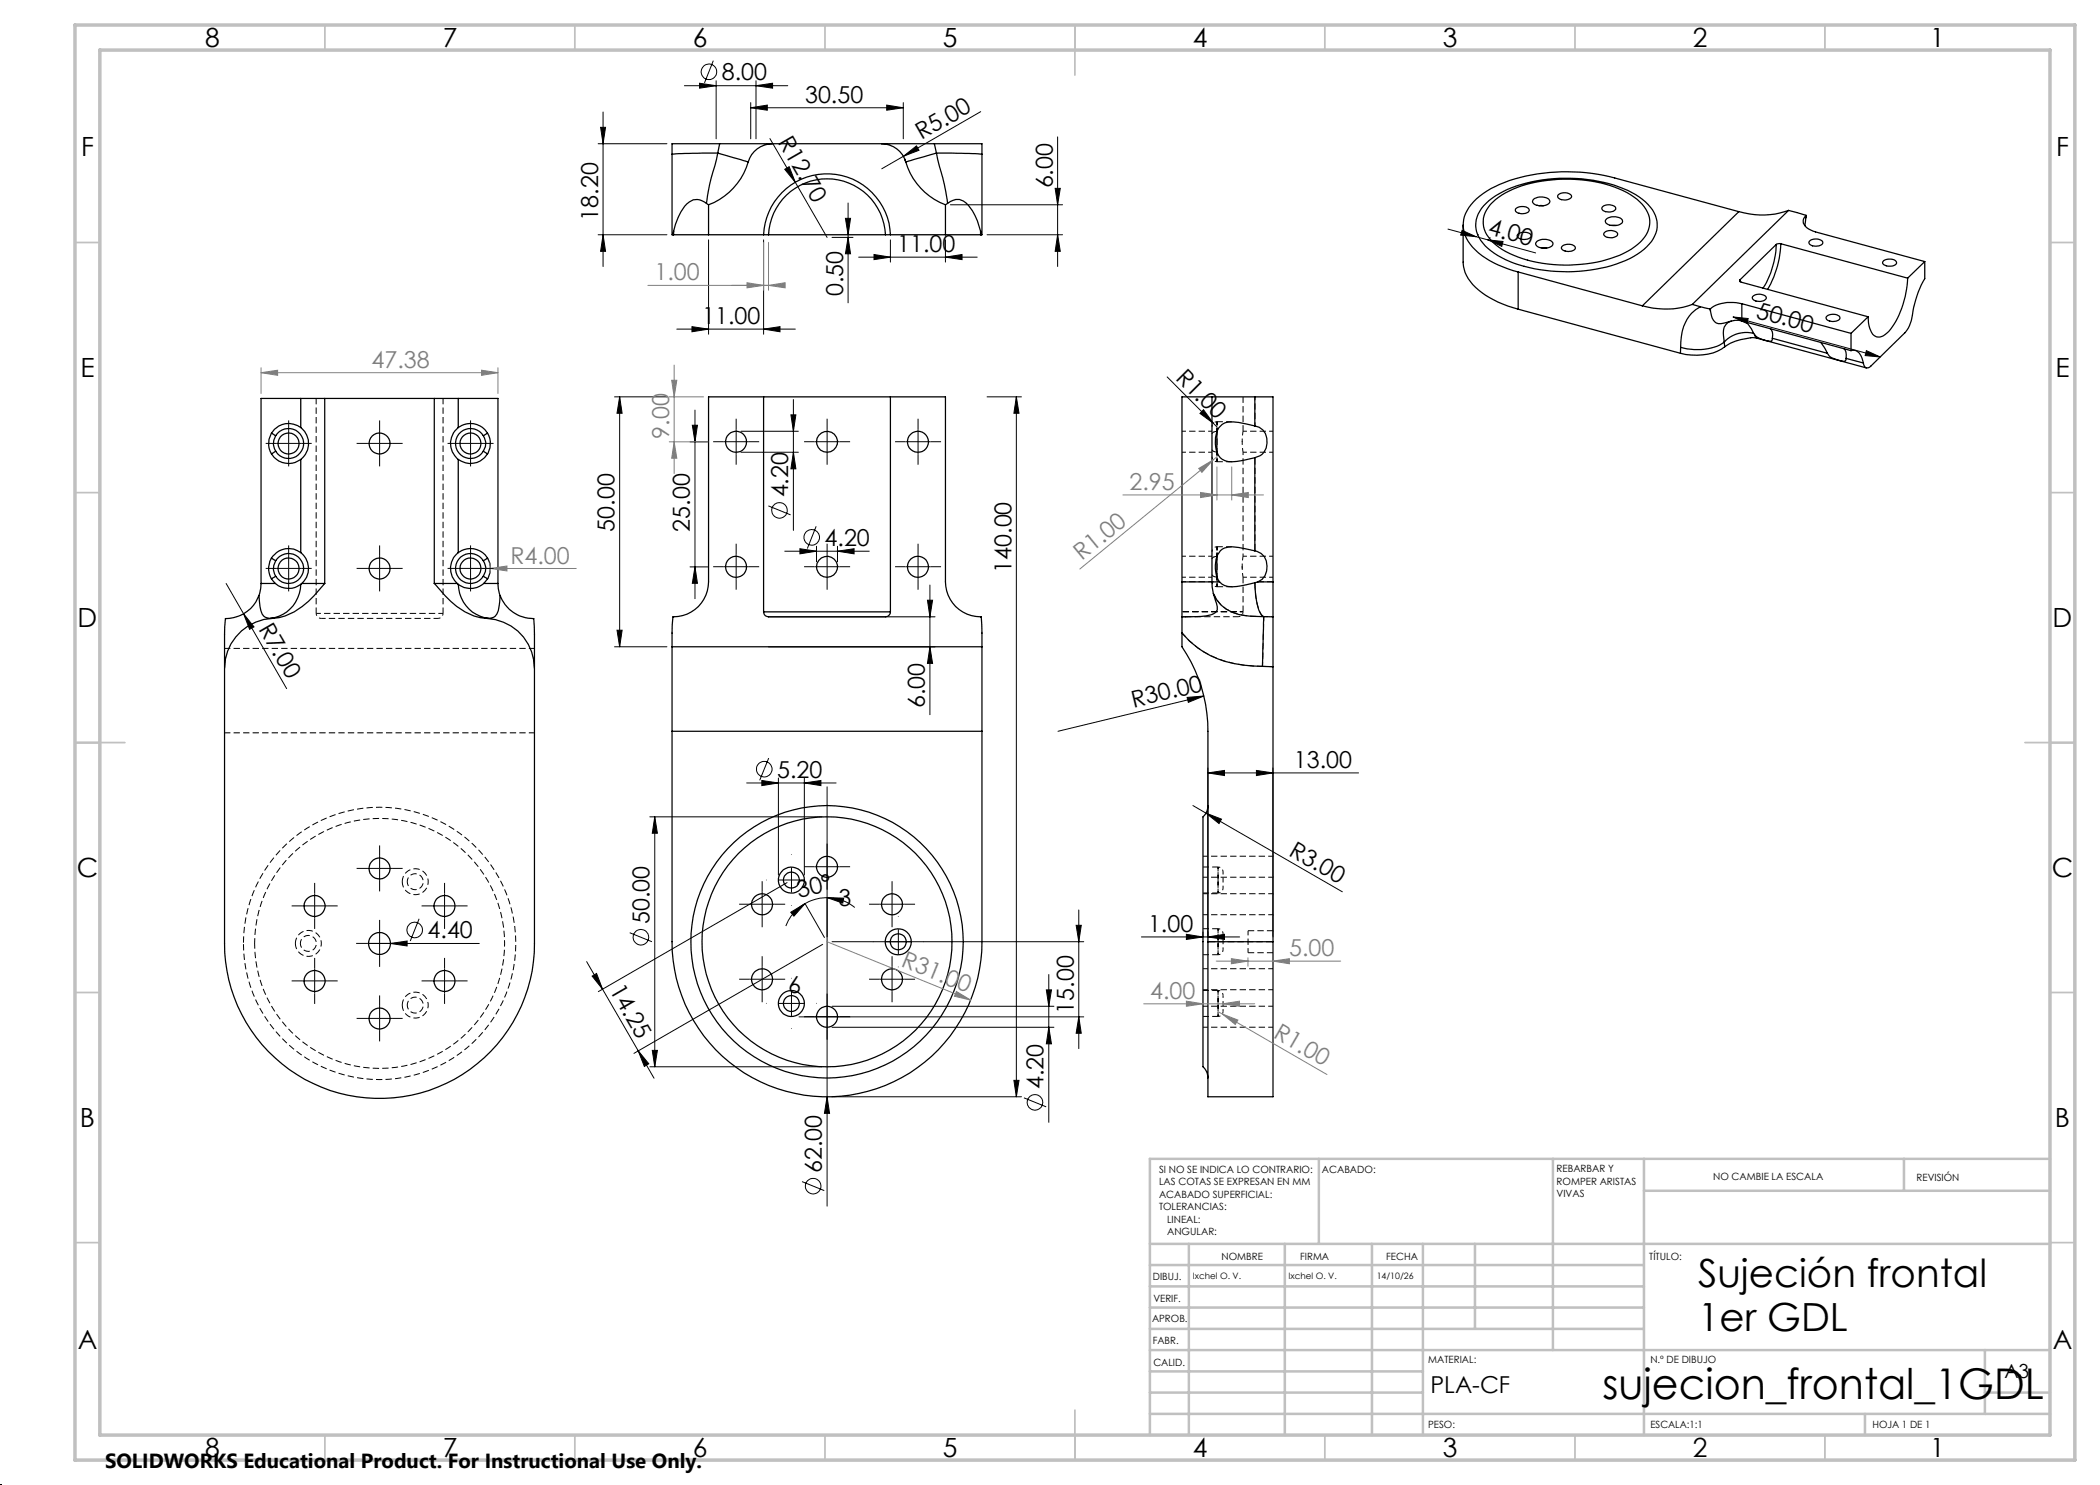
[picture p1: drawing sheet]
<svg xmlns="http://www.w3.org/2000/svg" width="420mm" height="297mm" viewBox="0 0 420 297" stroke-linecap="round" stroke-linejoin="round" font-family="sans-serif">
<g fill="none" stroke="#000" stroke-width=".25">
<path d="M134.4 30.9v16.1h.2M143.5 30.6l6.1 1.8M143.5 30.6l-.2 1.3a44.5 44.5 0 0 0-2 8.8M143.5 30.6l-6.5 .1-2.6 .2M143.9 28.7h10.5M143.9 28.7h-9.5v2.2M143.9 28.7l-.4 1.9M149.6 32.4a13.1 13.1 0 0 1-7.9 8.6M154.4 28.7a5 5 0 0 0-4.8 3.7M154.4 28.7h22M176.4 28.7a5 5 0 0 1 4.8 3.7M176.4 28.7h10.5"/>
<path d="M180.9 31.8l.3 .6M181.2 32.4a13.1 13.1 0 0 0 7.9 8.6M186.9 28.7h9.5v2.2M186.9 28.7l.4 1.9M187.3 30.6l-6.1 1.8M187.3 30.6l.2 1.3a49.3 49.3 0 0 1 2 8.8M187.3 30.6l6.5 .1 2.6 .2M196.4 30.9v16.1h-.1M306.7 39.8a2.46 2.46 0 0 1 3.3 .3 1.23 1.23 0 0 1-1.6 1.1 1.74 1.74 0 0 1-1.9-.8zM311.7 38.9a1.89 1.89 0 0 1 2.6 .4 1.74 1.74 0 0 1-2.8 .1zM134.6 47h.1M134.7 47h7"/>
<path d="M134.7 46.2v.8M134.7 46.2l-.1 .8M141.3 40.7l.4 .3M141.3 40.7a2.83 2.83 0 0 0-4.4 .6 13.3 13.3 0 0 0-2.2 4.9M141.7 41v6M141.7 47h11M152.7 47a12.7 12.7 0 0 1 12.7-12.2 12.7 12.7 0 0 1 12.7 12.2M152.7 47h1M153.7 47a11.7 11.7 0 0 1 11.7-11.2 11.7 11.7 0 0 1 11.7 11.2M153.7 47h23.4M177.1 47h1M178.1 47h11"/>
<path d="M189.1 47h7M189.1 41v6M189.5 40.7l-.4 .3M189.5 40.7a2.73 2.73 0 0 1 4.2 .4 12.5 12.5 0 0 1 2.4 5.1M196.1 47h.2M196.1 46.2v.8M196.1 46.2l.2 .8M292.6 45v7.4a7.7 7.7 0 0 0 3.8 6.1 20.8 20.8 0 0 0 7.2 3.3M297.3 40.6a19.3 19.3 0 0 1 10.1-4.4 31.4 31.4 0 0 1 18.9 2.3 8.9 8.9 0 0 1 5.1 5.7 6.5 6.5 0 0 1-3.2 6.2 26.2 26.2 0 0 1-15.7 3.9 26 26 0 0 1-13.7-3.7 6.9 6.9 0 0 1-3.6-6l.4-1.8 .7-1.1zM298.1 40.9a18.2 18.2 0 0 1 11.3-4.8 27.1 27.1 0 0 1 16.7 2.8 7.2 7.2 0 0 1 3.9 5.2 6.1 6.1 0 0 1-3.1 5.3 24.3 24.3 0 0 1-14.1 3.6 23 23 0 0 1-13.6-4 5.5 5.5 0 0 1-2.4-5.9l.5-1.1zM303.1 41.8a2 2 0 0 1 2.7 0l.1 .2a1.74 1.74 0 0 1-2.6 .4l-.2-.3zM303.5 47a1.9 1.9 0 0 1 2.7 .1 1.71 1.71 0 0 1-2.5 .5l-.2-.3z"/>
<path d="M303.6 54.4v7.4M303.6 54.4l24.9 6.8M307.4 48.3a2.46 2.46 0 0 1 3.2 .3 1.23 1.23 0 0 1-1.5 1 1.56 1.56 0 0 1-2-1zM307.8 41.1h.9M308.4 49.6h1M312.5 49.2a2.03 2.03 0 0 1 2.5 .2 .69 .69 0 0 1-.7 .8 1.64 1.64 0 0 1-2-.7zM320.4 41.4a2 2 0 0 1 2.7 .1 .69 .69 0 0 1-.7 .8 1.7 1.7 0 0 1-2-.5zM321 46.5a1.84 1.84 0 0 1 2.5 .3 1.58 1.58 0 0 1-2 .7l-.5-.3a.43 .43 0 0 1-.3-.3 .43 .43 0 0 1 .3-.4zM321.3 43.8a2.41 2.41 0 0 1 3.2 .3 1.22 1.22 0 0 1-1.5 1 1.56 1.56 0 0 1-1.9-1zM322.3 45.1h1M347.8 42.3l-24.9-6.7a37.3 37.3 0 0 0-22.9 1.3 11.9 11.9 0 0 0-7.1 6.4 6.5 6.5 0 0 0 2.2 6.7 19.2 19.2 0 0 0 8.5 4.4M347.8 42.3l-19.3 18.9"/>
<path d="M348 56l-.1 .2 .4 .2 25.3 7M348 56v.3M350.5 59.3a1.86 1.86 0 0 1 2.8 .2 1.74 1.74 0 0 1-2.8 .2zM355.2 48.9a18 18 0 0 1-2.6 8.7M355.2 48.9l-7.2 7.1M356.2 48.8l-1 .1M356.2 48.8a19.3 19.3 0 0 1-2.7 9.1M356.2 48.8l25.3 6.8M357.7 42.1l3.5 1M357.7 42.1a15.8 15.8 0 0 1-9.9 .2M357.7 42.1l-19.2 18.8M361.2 43.1a1.59 1.59 0 0 0 .5 2.7l1.4 .6 21.9 5.9"/>
<path d="M361.2 43.5l-.2 1.6M361.2 43.1v.4M361.2 43.1h.1M361.8 48.3a2 2 0 0 1 2.7 0 .69 .69 0 0 1-.7 .9 1.54 1.54 0 0 1-2-.7zM376.7 52.1a2.1 2.1 0 0 1 2.6 .2 .98 .98 0 0 1-1.4 .9l-1.1-.3a.46 .46 0 0 1-.1-.8zM381.5 55.6a17.5 17.5 0 0 1-4.1 11 1.81 1.81 0 0 1-1.8 .8 1.81 1.81 0 0 1-1.5-1.3l-.4-1.5-.1-1.2M385 52.3v3.4a22.5 22.5 0 0 0-2.7 8.4l-.6 1.4-.7 1.1-6.8 6.6a.82 .82 0 0 1-1 .3 .82 .82 0 0 1-.5-.9M385 52.3l-3.5 3.3M60.1 79.7h4.8M60.1 79.7h-7.9v37M60.1 79.7v5.8M64.9 79.7v37"/>
<path d="M64.9 79.7h22M86.9 79.7h4.8M86.9 79.7v37M91.7 79.7h7.9v37M91.7 79.7v5.8M152.7 79.4h-11v37a7 7 0 0 1-7.1 7l-.2 6M152.7 79.4h25.4M152.7 79.4v43M178.1 79.4h11v37a7 7 0 0 0 7.2 7l.1 6M178.1 79.4v43M242.4 79.4h8.6M242.4 79.4h-6v37"/>
<path d="M242.4 79.4v37M251 79.4h3.6v37M251 79.4v5.8M303.6 61.8l32.5 8.9M336.1 69.5v1.2M338.5 60.9a16.3 16.3 0 0 1-10 .3M338.5 60.9l1.6 .4M340.1 61.3l1.9 .5M340.1 61.3a7.8 7.8 0 0 0-3.9 7.1l-.1 1.1M342 61.8l.1 .4M342.1 62.2a2.9 2.9 0 0 0 1.2 2.4 3.6 3.6 0 0 0 2.6-.3 4 4 0 0 1 2.5-.1M342.1 61.8h-.1"/>
<path d="M342.1 61.8v.4M344.8 68.4a10.6 10.6 0 0 1-8.7 1.1M344.8 68.4l.1 1M344.9 69.4a10.4 10.4 0 0 1-8.8 1.3M346.3 64.2a2.3 2.3 0 0 0-1.6 3l.1 1.2M348.4 60.7a7.4 7.4 0 0 0-6.3 1.1M348.4 60.7l21.8 6M348.4 64.2l21.8 5.9M348.4 60.7v3.5M349.3 64.4l1 1.4 .4 .9M350.7 66.7a6 6 0 0 0-5.9 1.7M350.7 66.7l.2 .3"/>
<path d="M350.9 67a4.6 4.6 0 0 0 3.5 1.2l.1-.5M350.9 67l.3 .4 .3 .3M351.5 67.7l-.1-.1a3.8 3.8 0 0 0-2.2 .1 9.1 9.1 0 0 0-4.3 1.7M351.5 67.7l21.8 5.9M354 65.7a1.86 1.86 0 0 1 .5 2M354.5 67.7l11 3M364.1 68.5l.9 1.2 .5 1M365.3 63.4a2 2 0 0 1 2.6 0 .69 .69 0 0 1-.7 .8 1.64 1.64 0 0 1-2-.7zM365.5 70.7a3.5 3.5 0 0 0 2.7 1.5h.8l.2-.5M368.8 69.7a1.99 1.99 0 0 1 .4 2M369.2 71.7l3.5 .9M370.2 70.1a1.81 1.81 0 0 1 2.2 1.5l.3 1"/>
<path d="M370.2 66.7v3.4M373.6 63.4l-3.4 3.3M54.3 86.6a4 4 0 0 0 0 4.2M54.3 90.8a4 4 0 0 0 5.8 1.1M54.3 86.6l.8 .5M55.1 87.1a2.8 2.8 0 0 0 0 3.1M55.1 90.2l-.8 .6M55.1 87.1a3 3 0 0 1 4.6-.7 3 3 0 0 1 0 4.6 3 3 0 0 1-4.6-.8M60.1 85.5a4 4 0 0 1 0 6.4M60.1 85.5a4 4 0 0 0-5.8 1.1M60.1 91.9v18.6M91.7 85.5a4 4 0 0 0 0 6.4"/>
<path d="M91.7 85.5a4 4 0 0 1 5.8 1.1M91.7 91.9v18.6M96.7 87.1a2.65 2.65 0 0 1 0 3.1M96.7 90.2l.8 .6M96.7 87.1a2.99 2.99 0 0 0-4.5-.7 2.99 2.99 0 0 0 0 4.6 2.99 2.99 0 0 0 4.5-.8M97.5 86.6a4 4 0 0 1 0 4.2M97.5 90.8a4 4 0 0 1-5.8 1.1M97.5 86.6l-.8 .5M243.4 86.3a5.8 5.8 0 0 0 .7 5.2 3.5 3.5 0 0 0 3.3 .8l3.6-.8M243.4 86.3v4.1M251 85.2a12.6 12.6 0 0 0-6-.6l-.6 .3-.6 .6-.4 .8M251 85.2a3.2 3.2 0 0 1 2.2 4.4 2.8 2.8 0 0 1-2.2 1.9"/>
<path d="M251 91.5v18.7M51.8 119.1a7.8 7.8 0 0 0 .9 4.1l.4 .3 .9 .2M51.8 119.1a7.1 7.1 0 0 1-6.7 4.6l-.2 3.2v6.6M52.2 116.7h2.9M52.2 116.7l-.1 1-.3 1.4M54.3 111.6a4 4 0 0 0 0 4.2M54.3 115.8l.8 .9M54.3 111.6l.8 .5M55.1 116.7a4 4 0 0 0 5 .2M55.1 112.1a2.8 2.8 0 0 0 0 3.1M55.1 115.2l-.8 .6M55.1 112.1a3 3 0 0 1 4.6-.7 3 3 0 0 1 0 4.6 3 3 0 0 1-4.6-.8"/>
<path d="M60.1 116.9a6.9 6.9 0 0 1-6.1 6.8M60.1 110.5a4 4 0 0 1 .3 6.2M60.1 110.5a4 4 0 0 0-5.8 1.1M60.4 116.7h4.5M60.4 116.7l-.3 .2M64.9 116.7a19.1 19.1 0 0 1-7.9 6.5l-1.2 .3-1.4 .2M86.9 116.7a19.8 19.8 0 0 0 7.9 6.5l1.3 .3 1.3 .2M86.9 116.7h4.5M91.4 116.7l.3 .2M91.7 116.9a7 7 0 0 0 6.1 6.8M91.7 110.5a4 4 0 0 0-.3 6.2M91.7 110.5a4 4 0 0 1 5.8 1.1"/>
<path d="M96.7 112.1a2.64 2.64 0 0 1 0 3.1M96.7 115.2l.8 .6M96.7 112.1a2.99 2.99 0 0 0-4.5-.7 2.99 2.99 0 0 0 0 4.6 2.99 2.99 0 0 0 4.5-.8M96.7 116.7h2.9M96.7 116.7a4 4 0 0 1-5 .2M97.5 111.6a4 4 0 0 1 0 4.2M97.5 115.8l-.8 .9M97.5 111.6l-.8 .5M99.6 116.7l.1 1 .3 1.4M100 119.1a7.1 7.1 0 0 0 6.8 4.6l.1 9.8M100 119.1a7.6 7.6 0 0 1-.9 4.1l-.4 .3-.9 .2M236.4 116.4v7"/>
<path d="M236.4 116.4h6M242.4 116.4l.3 2.3M242.4 116.4h1.5M242.7 118.7a8.4 8.4 0 0 1 .8 3.3 2.56 2.56 0 0 1-2.3 1.2l-4.8 .2M242.7 118.7a7.4 7.4 0 0 0 6.3 4.4l3.7 .2M243.4 115.4l.5 1M243.4 111.3v4.2M243.9 116.4a4.2 4.2 0 0 0 4.3 .8l2.8-.6M251 116.6a14.4 14.4 0 0 0 1.2 6.3l.5 .4M251 110.2a15.7 15.7 0 0 0-5.4-.8 2.76 2.76 0 0 0-2.4 2.5 6.9 6.9 0 0 0 .2 3.5M251 110.2a3.3 3.3 0 0 1 2.5 2.9 3.3 3.3 0 0 1-1.9 3.3M251.6 116.4h3"/>
<path d="M251.6 116.4l-.6 .2M254.6 116.4v7M54 123.7h.4M54.4 123.7a10 10 0 0 0-9.5 10v55a31 31 0 0 0 31 31 31 31 0 0 0 31-31v-55a10 10 0 0 0-9.5-10M97.4 123.7h.4M134.4 129.4v16.9M134.4 129.4h62M152.7 122.4a.96 .96 0 0 0 1 1h23.4a.96 .96 0 0 0 1-1M152.7 122.4h25.4M196.4 129.4v16.9M236.4 126.6a18.7 18.7 0 0 0 14.2 6.6l1.9 .1M236.4 123.4v3.2"/>
<path d="M236.4 126.6v2.8a29.6 29.6 0 0 1 5.2 16.9v42M252.5 133.3h2.1M252.7 123.3l-.2 10M252.7 123.3l1.9 .1M254.6 123.4v9.9M254.6 133.3v55M134.4 146.3v42a31 31 0 0 0 31 31.1 31 31 0 0 0 31-31.1v-42M134.4 146.3h62M241.6 161.1a3.1 3.1 0 0 1-1 2.3v49.9a3.2 3.2 0 0 1 1 2.3M241.6 188.3v31.1h13v-31.1M241.6 188.3h13"/>
<circle cx="57.7" cy="88.7" r="2.11"/>
<circle cx="75.9" cy="88.7" r="2.1"/>
<circle cx="94.1" cy="88.7" r="2.1"/>
<circle cx="147.2" cy="88.3" r="2.1"/>
<circle cx="165.4" cy="88.4" r="2.1"/>
<circle cx="183.6" cy="88.3" r="2.11"/>
<circle cx="57.7" cy="113.7" r="2.11"/>
<circle cx="75.9" cy="113.7" r="2.1"/>
<circle cx="94.1" cy="113.7" r="2.1"/>
<circle cx="147.2" cy="113.4" r="2.1"/>
<circle cx="165.4" cy="113.4" r="2.1"/>
<circle cx="183.6" cy="113.4" r="2.11"/>
<circle cx="75.9" cy="173.7" r="2.1"/>
<circle cx="158.3" cy="176" r="2.6"/>
<circle cx="158.3" cy="176" r="1.6"/>
<circle cx="165.4" cy="173.4" r="2.1"/>
<circle cx="62.9" cy="181.2" r="2.1"/>
<circle cx="62.9" cy="196.2" r="2.1"/>
<circle cx="75.9" cy="188.7" r="2.2"/>
<circle cx="88.9" cy="196.2" r="2.11"/>
<circle cx="88.9" cy="181.2" r="2.11"/>
<circle cx="152.4" cy="180.8" r="2.1"/>
<circle cx="152.4" cy="195.9" r="2.1"/>
<circle cx="165.4" cy="188.4" r="25"/>
<circle cx="165.4" cy="188.4" r="27.2"/>
<circle cx="178.4" cy="180.8" r="2.1"/>
<circle cx="178.4" cy="195.9" r="2.1"/>
<circle cx="179.6" cy="188.4" r="2.61"/>
<circle cx="179.7" cy="188.4" r="1.6"/>
<circle cx="75.9" cy="203.7" r="2.1"/>
<circle cx="158.3" cy="200.7" r="2.61"/>
<circle cx="158.3" cy="200.7" r="1.6"/>
<circle cx="165.4" cy="203.4" r="2.1"/>
</g>
<path d="M243.4 90.4v1.9v-8v2M248.6 86.3a12.7 12.7 0 0 0 0 4.1M243.4 115.4v1.9v-8v2M248.6 111.3a12.7 12.7 0 0 0 0 4.1M64.2 123.7h23.4M237.2 123.3h-.8M252.8 123.3l-.3 10M252.8 123.3h-1.3a10.3 10.3 0 0 1-7.3-2.3l-.8-1-.7-1.3M81.4 176.3a1.6 1.6 0 0 1 2.3-1.4 1.6 1.6 0 0 1 .4 2.7 1.6 1.6 0 0 1-2.6-.8l-.1-.5M60.1 188.7a1.6 1.6 0 0 1 2.2-1.5 1.6 1.6 0 0 1 .4 2.7 1.6 1.6 0 0 1-2.6-.8v-.4M81.4 201a1.6 1.6 0 0 1 2.3-1.4 1.6 1.6 0 0 1 .4 2.6 1.6 1.6 0 0 1-2.6-.8l-.1-.4" fill="none" stroke="#000" stroke-width=".2" stroke-dasharray="1.3 .6" stroke-dashoffset=".4" stroke-linecap="butt"/>
<path d="M251 91.5v18.7M236.4 122.3h12.2h-12.2M252.8 123.3a3.5 3.5 0 0 1-1.4-2.5l-.3-2.5-.1-1.8M48.7 188.7a27.2 27.2 0 0 0 40.3 23.8 27.2 27.2 0 0 0 1.5-46.8 27.2 27.2 0 0 0-41.8 21.3v1.7M241.6 188.3h13" fill="none" stroke="#000" stroke-width=".2" stroke-dasharray="1.3 .6" stroke-dashoffset="-.1" stroke-linecap="butt"/>
<g fill="none" stroke="#000" stroke-width=".2" stroke-dasharray="1.3 .6" stroke-dashoffset=".6" stroke-linecap="butt">
<path d="M251 79.3v5.9M242.4 86.8a.89 .89 0 0 1 1-.5M242.4 89.9a.89 .89 0 0 0 1 .5M243.4 90.4a.89 .89 0 0 1-1-.5M243.4 86.3a.89 .89 0 0 0-1 .5M243.4 86.3v-2v2M243.4 90.4v1.9v-1.9M242.4 111.8a.89 .89 0 0 1 1-.5M242.4 114.9a.89 .89 0 0 0 1 .5M243.4 115.4a.89 .89 0 0 1-1-.5M243.4 111.3a.89 .89 0 0 0-1 .5M243.4 111.3v-2v2"/>
<path d="M243.4 115.4v1.9v-1.9"/>
</g>
<g fill="none" stroke="#000" stroke-width=".2" stroke-dasharray="1.3 .6" stroke-dashoffset=".8" stroke-linecap="butt">
<path d="M242.4 91.3a1 1 0 0 0 1 1M243.4 84.3a1 1 0 0 0-1 1M242.4 116.3a1 1 0 0 0 1 1M243.4 109.3a1 1 0 0 0-1 1M243.9 116.3h-1.5M63.2 122.7a1 1 0 0 0 1 1M87.6 123.7a1 1 0 0 0 1-1M247.6 123.3a1 1 0 0 0 1-1M243.6 178.6a1 1 0 0 0 1-1M244.6 176v-1.6M244.6 177.6v-1.6M244.6 174.4a1 1 0 0 0-1-1"/>
<path d="M243.6 190.9a1 1 0 0 0 1-1M244.6 188.3v-1.6M244.6 189.9v-1.6M244.6 186.7a1 1 0 0 0-1-1M244.6 199.1a1 1 0 0 0-1-1M243.6 203.3a1 1 0 0 0 1-1M244.6 200.7v-1.6M244.6 202.3v-1.6"/>
</g>
<path d="M236.4 126.6a18.8 18.8 0 0 0 14.2 6.6l1.9 .1M237.3 123.3h10.3M243.6 176v2.6v-5.2v2.6M50.9 188.7a25 25 0 0 1 37-21.9 25 25 0 0 1 1.5 43 25 25 0 0 1-38.4-19.5l-.1-1.6M243.6 188.3v2.6v-5.2v2.6M243.6 200.7v2.6v-5.2v2.6" fill="none" stroke="#000" stroke-width=".2" stroke-dasharray="1.3 .6" stroke-dashoffset=".2" stroke-linecap="butt"/>
<path d="M248.4 88.3v-.1M248.6 86.3v-7M248.4 113.3v-.1M248.4 113.7v-.4M248.6 122.3v-6.9M249.6 190.5h5M254.6 186.1h-5" fill="none" stroke="#000" stroke-width=".2" stroke-dasharray="1.3 .6" stroke-linecap="butt"/>
<path d="M88.6 122.7h-25.4M240.6 175.4h14M254.6 178.7h-14M254.6 171.2h-14M240.6 182.9h14M240.6 197.9h14M249.6 186.1v4.4M254.6 193.7h-14M240.6 205.4h14M254.6 201.2h-14" fill="none" stroke="#000" stroke-width=".2" stroke-dasharray="1.3 .6" stroke-dashoffset=".3" stroke-linecap="butt"/>
<g fill="none" stroke="#000" stroke-width=".2" stroke-dasharray="1.3 .6" stroke-dashoffset=".1" stroke-linecap="butt">
<path d="M243.4 92.3h3M246.4 84.3h-3M243.4 117.3h3.1M246.4 109.3h-3M254.6 116.3h-3M44.9 129.7h62M63.2 122.7v-43M88.6 122.7v-43M44.9 146.6h62M80.4 176.3a2.6 2.6 0 0 0 3.8 2.4 2.6 2.6 0 0 0 .4-4.4 2.6 2.6 0 0 0-4.1 1.5l-.1 .5M240.6 178.6h3M243.6 173.4h-3"/>
<path d="M59.1 188.7a2.6 2.6 0 0 0 3.7 2.3 2.6 2.6 0 0 0 .5-4.4 2.6 2.6 0 0 0-4.2 1.6v.5M240.6 190.9h3M243.6 185.7h-3M243.6 198.1h-3M80.4 201a2.6 2.6 0 0 0 3.8 2.4 2.6 2.6 0 0 0 .4-4.4 2.6 2.6 0 0 0-4.1 1.5l-.1 .5M240.6 203.3h3"/>
</g>
<path d="M254.6 123.3h-1.8" fill="none" stroke="#000" stroke-width=".2" stroke-dasharray="1.3 .6" stroke-dashoffset=".9" stroke-linecap="butt"/>
<path d="M236.4 90.4h6M242.4 86.2h-6M248.6 90.4h6M254.6 86.2h-6M236.4 115.4h6M242.4 116.3h-6M242.4 111.2h-6M248.6 115.4h6M254.6 111.2h-6M252.5 133.3h2.1" fill="none" stroke="#000" stroke-width=".2" stroke-dasharray="1.3 .6" stroke-dashoffset=".5" stroke-linecap="butt"/>
<path d="M248.6 111.3v-20.9" fill="none" stroke="#000" stroke-width=".2" stroke-dasharray="1.3 .6" stroke-dashoffset=".7" stroke-linecap="butt"/>
<g fill="none" stroke="#000" stroke-width=".2">
<path d="M122.9 79.4h10.5M123.9 79.4l.5 3.3h-1zM123.9 79.4v50M158.7 79.9v26.2M197.4 79.4h6.9M203.3 79.4l.5 3.3h-1zM203.3 79.4v140M138 88.4h3.6M138.5 85.1h1l-.5 3.3zM139 82v37.7M148.2 90.4h11.5M148.2 86.3h11.5"/>
<path d="M158.2 83h1l-.5 3.3zM158.7 90.4l.5 3.4h-1zM138 113.4h3.6M139 113.4l.5 3.3h-1zM153.7 101.2l4.4 1.8M186 117v25.9M122.9 129.4h10.5M123.4 126h1l-.5 3.4zM153.7 129.4h33.3M153.7 123.4h33.3M185.5 120h1l-.5 3.4zM186 129.4l.5 3.3h-1z"/>
<path d="M165.4 157.4v83.8M166.4 188.3h50.3M209.3 198h1l-.5 3.3zM209.8 194.9v29.6M215.2 185.1h1.1l-.5 3.2zM215.8 182v27.7M159.8 203.4h56.9M165.4 219.4l.5 3.3h-1zM166.4 219.4h37.9M166.4 205.5h44.4M166.4 201.3h44.4M202.8 216.1h1l-.5 3.3z"/>
<path d="M204.8 219.6l4.4 1.8M209.8 205.5l.5 3.3h-1zM215.8 203.4l.5 3.3h-1.1zM160.4 236.3l4.5 1.8"/>
<circle cx="155.9" cy="102.1" r="1.56"/>
<circle cx="162.6" cy="237.2" r="1.55"/>
<circle cx="207" cy="220.5" r="1.55"/>
</g>
<g fill="none" stroke="#c0c0c0" stroke-width=".35">
<path d="M65 5v5M115 5v5M165 5v5M215 5v10M265 5v5M315 5v5M365 5v5M15 48.5h5M410 48.5h5M15 98.5h5M410 98.5h5M15 148.5h10"/>
<path d="M405 148.5h10M15 198.5h5M410 198.5h5M15 248.5h5M410 248.5h5M65 287v5M115 287v5M165 287v5M215 282v10M265 287v5M315 287v5M365 287v5"/>
</g>
<g fill="none" stroke="#c0c0c0" stroke-width=".5">
<path d="M263.8 231.8v17M310.6 231.8v38.2M328.8 231.8v55.2M328.8 238.2h81.2M380.8 231.8v6.4M410 231.8h-180v55.2M230 248.8h180M230 257.3h98.8M230 253h98.8M237.8 248.8v38.2M257 248.8v38.2M274.4 248.8v38.2"/>
<path d="M284.6 248.8v38.2M295 248.8v17M230 265.8h98.8M230 261.5h98.8M230 278.5h54.6M230 274.3h54.6M230 270h180M397 278.5h13M397 270v12.8M230 282.8h180M373 282.8v4.2"/>
</g>
<path d="M15 5h400v287h-400zM20 10h390v277h-390z" fill="none" stroke="#c0c0c0" stroke-width=".7"/>
<g fill="#000">
<path d="M123.9 79.4l.5 3.3h-1zM203.3 79.4l.5 3.3h-1zM138.5 85.1h1l-.5 3.3zM158.7 90.4l.5 3.4h-1zM158.2 83h1l-.5 3.3zM139 113.4l.5 3.3h-1zM123.4 126h1l-.5 3.4zM186 129.4l.5 3.3h-1zM185.5 120h1l-.5 3.4zM215.2 185.1h1.1l-.5 3.2zM165.4 219.4l.5 3.3h-1zM202.8 216.1h1l-.5 3.3z"/>
<path d="M209.8 205.5l.5 3.3h-1zM209.3 198h1l-.5 3.3zM215.8 203.4l.5 3.3h-1.1z"/>
</g>
<path d="M0 297h.1" fill="none" stroke="#000" stroke-width=".2" stroke-dasharray="1.3 .6"/>
<path d="M133.8 79.4h6.9M134.8 73v21.7M133.8 88.4h7.8M134.8 88.4l.6 3.2h-1.1z" fill="none" stroke="#808080" stroke-width=".2"/>
<path d="M0 297h.1" fill="none" stroke="#808080" stroke-width=".2" stroke-dasharray="1.3 .6"/>
<path d="M134.8 88.4l.6 3.2h-1.1z" fill="#808080"/>
<path d="M134.3 76.1h1.1l-.6 3.3z" fill="none" stroke="#808080" stroke-width=".2"/>
<path d="M134.3 76.1h1.1l-.6 3.3z" fill="#808080"/>
<g fill="none" stroke="#000" stroke-width=".2">
<path d="M157 110.2h16.8M160 109.7l3.3 .5-3.3 .6zM163.2 105.3l-1.7 4.4M163.3 109.3v3.1M167.5 110.2l3.3-.5v1.1zM167.5 109.3v3.1M149.3 156.6h17.9M152.4 156.1l3.3 .5-3.3 .5zM153.7 151.6l-1.8 4.5M155.7 155.6v19.4M160.9 156.6l3.3-.5v1zM160.9 155.6v19.4"/>
<path d="M157.4 176.5l-37.7 21.8M165.4 179.5l3.3 .1-.1 1zM165.4 179.5a9 9 0 0 0-4.4 1.2M165.4 179.5a9.1 9.1 0 0 1 5.6 2M165.4 179.5v7.9M117.3 192.3l13.5 23.3M118.4 195.2l.9-.5 1.2 3.1zM158.2 182.5l2.8-1.8-2.2 2.5zM161 180.7a8.5 8.5 0 0 0-3.8 4.5M161 180.7l3.9 6.8M164.5 188.9l-37.7 21.8M127.6 210.1l2.2 2.7-.9 .5z"/>
<circle cx="162.3" cy="107.5" r="1.55"/>
<circle cx="152.9" cy="153.8" r="1.55"/>
</g>
<path d="M160 109.7l3.3 .5-3.3 .6zM167.5 110.2l3.3-.5v1.1zM152.4 156.1l3.3 .5-3.3 .5zM160.9 156.6l3.3-.5v1zM165.4 179.5l3.3 .1-.1 1zM118.4 195.2l.9-.5 1.2 3.1zM158.2 182.5l2.8-1.8-2.2 2.5zM127.6 210.1l2.2 2.7-.9 .5z" fill="#000"/>
<path d="M0 297h.1" fill="none" stroke="#000" stroke-width=".2" stroke-dasharray="1.3 .6"/>
<path d="M165.4 188.3l28.7 11.7M191.3 198.3l2.8 1.7-3.2-.8z" fill="none" stroke="#808080" stroke-width=".2"/>
<path d="M191.3 198.3l2.8 1.7-3.2-.8z" fill="#808080"/>
<g fill="none" stroke="#000" stroke-width=".2">
<path d="M233.4 75.4l9.3 9.3M240.7 81.9l2 2.8-2.7-2zM242.7 84.7l.7 .7M237.4 139.5l3.4-.3-3.1 1.3zM240.8 139.2l-29.2 7.1M241.6 154.6l3.3-.5v1zM241.6 153.6v33.8M241.6 154.6h30.1M251.3 154.1l3.3 .5-3.3 .5zM254.6 153.6v33.8M130 163.4h34.4M131 163.4l.5 3.2h-1z"/>
<path d="M131 163.4v50M238.6 161.1l2.6 1.5M241.2 162.6l3.1 1.2-.5 .9zM241.2 162.6l27.3 15.8M125.9 186.5l4.5 1.8M228.3 187.4h19.6M237.3 186.9l3.3 .5-3.3 .5zM240.6 186.4v1M241.6 187.4l3.3-.5v1zM130 213.4h34.4M130.5 210.1h1l-.5 3.3z"/>
<circle cx="128.2" cy="187.4" r="1.56"/>
</g>
<path d="M240.7 81.9l2 2.8-2.7-2zM237.4 139.5l3.4-.3-3.1 1.3zM241.6 154.6l3.3-.5v1zM251.3 154.1l3.3 .5-3.3 .5zM131 163.4l.5 3.2h-1zM241.2 162.6l3.1 1.2-.5 .9zM237.3 186.9l3.3 .5-3.3 .5zM241.6 187.4l3.3-.5v1zM130.5 210.1h1l-.5 3.3z" fill="#000"/>
<g fill="none" stroke="#000" stroke-width=".2" stroke-dasharray="15.2 1.3 1.3 1.3" stroke-linecap="butt">
<path d="M144.7 88.3h-2.1M147.2 88.3v-2.5M147.2 88.3h-2.5M147.2 88.3v2.5M147.2 88.3h2.5M147.2 85.8v-2.1M147.2 90.8v2.1M149.7 88.3h2.1M162.9 88.3h-2.1M165.4 88.3v-2.5M165.4 88.3h-2.5M165.4 88.3v2.5"/>
<path d="M165.4 88.3h2.5M165.4 85.8v-2.1M165.4 90.8v2.1M167.9 88.3h2.1M181.1 88.3h-2.1M183.6 88.3v-2.5M183.6 88.3h-2.5M183.6 88.3v2.5M183.6 88.3h2.5M183.6 85.8v-2.1M183.6 90.8v2.1M186.1 88.3h2.1"/>
<path d="M144.7 113.3h-2.1M147.2 113.3v-2.5M147.2 113.3h-2.5M147.2 113.3v2.5M147.2 113.3h2.5M147.2 110.8v-2.1M147.2 115.8v2.1M149.7 113.3h2.1M162.9 113.3h-2.1M165.4 113.3v-2.5M165.4 113.3h-2.5M165.4 113.3v2.5"/>
<path d="M165.4 113.3h2.5M165.4 110.8v-2.1M165.4 115.8v2.1M167.9 113.3h2.1M181.1 113.3h-2.1M183.6 113.3v-2.5M183.6 113.3h-2.5M183.6 113.3v2.5M183.6 113.3h2.5M183.6 110.8v-2.1M183.6 115.8v2.1M186.1 113.3h2.1"/>
<path d="M152.4 178.3v-2.1M153.3 176h-.1M158.3 176v-2.5M158.3 176h-2.5M158.3 176v2.5M158.3 176h2.5M158.3 171v-.1M162.9 173.3h-2.1M163.3 176h.1M165.4 173.3v-2.5M165.4 173.3h-2.5M165.4 173.3v2.5"/>
<path d="M165.4 173.3h2.5M165.4 170.8v-2.1M165.4 175.8v2.1M167.9 173.3h2.1M178.4 178.3v-2.1M149.9 195.8h-2.1M149.9 180.8h-2.1M152.4 195.8v-2.5M152.4 195.8h-2.5M152.4 195.8v2.5M152.4 195.8h2.5M152.4 193.3v-2.1"/>
<path d="M152.4 198.3v2.1M152.4 180.8v-2.5M152.4 180.8h-2.5M152.4 180.8v2.5M152.4 180.8h2.5M152.4 183.3v2.1M154.9 195.8h2.1M154.9 180.8h2.1M158.3 195.7v-.1M158.3 181v.1M174.7 188.3h-.1M175.9 180.8h-2.1"/>
<path d="M175.9 195.8h-2.1M178.4 180.8v-2.5M178.4 180.8h-2.5M178.4 180.8v2.5M178.4 180.8h2.5M178.4 183.3v2.1M178.4 195.8v-2.5M178.4 195.8h-2.5M178.4 195.8v2.5M178.4 195.8h2.5M178.4 193.3v-2.1M178.4 198.3v2.1"/>
<path d="M179.7 188.3v-2.5M179.7 188.3h-2.5M179.7 188.3v2.5M179.7 188.3h2.5M179.7 183.3v-.1M179.7 193.3v.1M180.9 180.8h2.1M180.9 195.8h2.1M184.7 188.3h.1M153.3 200.7h-.1M158.3 200.7v-2.5M158.3 200.7h-2.5"/>
<path d="M158.3 200.7v2.5M158.3 200.7h2.5M158.3 205.7v.1M162.9 203.3h-2.1M163.3 200.7h.1M165.4 203.3v-2.5M165.4 203.3h-2.5M165.4 203.3v2.5M165.4 203.3h2.5M165.4 200.8v-2.1M165.4 205.8v2.1M167.9 203.3h2.1"/>
</g>
<path d="M0 297h.1" fill="none" stroke="#000" stroke-width=".2" stroke-dasharray="1.3 .6"/>
<path d="M228.7 200.8h22.2M237.3 200.2l3.3 .6-3.3 .5z" fill="none" stroke="#808080" stroke-width=".2"/>
<path d="M237.3 200.2l3.3 .6-3.3 .5z" fill="#808080"/>
<path d="M244.6 200.8l3.3-.6v1.1z" fill="none" stroke="#808080" stroke-width=".2"/>
<path d="M244.6 200.8l3.3-.6v1.1z" fill="#808080"/>
<path d="M243.6 202.3l.9 .5M244.5 202.8l3.1 1.2-.5 .9zM244.5 202.8l20.9 12.1" fill="none" stroke="#808080" stroke-width=".2"/>
<path d="M244.5 202.8l3.1 1.2-.5 .9z" fill="#808080"/>
<path d="M243.2 192.2h24.9M246.3 191.7l3.3 .5-3.3 .6zM249.6 191.6v1.6" fill="none" stroke="#808080" stroke-width=".2"/>
<path d="M246.3 191.7l3.3 .5-3.3 .6z" fill="#808080"/>
<path d="M254.6 192.2l3.3-.5v1.1z" fill="none" stroke="#808080" stroke-width=".2"/>
<path d="M254.6 192.2l3.3-.5v1.1z" fill="#808080"/>
<path d="M224.6 99h28.1M240.1 98.5l3.3 .5-3.3 .5zM243.4 93.4v6.6M246.3 93.4v6.6" fill="none" stroke="#808080" stroke-width=".2"/>
<path d="M240.1 98.5l3.3 .5-3.3 .5z" fill="#808080"/>
<path d="M246.3 99l3.4-.5v1z" fill="none" stroke="#808080" stroke-width=".2"/>
<path d="M246.3 99l3.4-.5v1z" fill="#808080"/>
<path d="M239.7 93.7l2.9-1.7-2.2 2.5zM243.4 91.4l-27.4 22.4" fill="none" stroke="#808080" stroke-width=".2"/>
<path d="M239.7 93.7l2.9-1.7-2.2 2.5z" fill="#808080"/>
<g fill="none" stroke="#000" stroke-width=".2">
<path d="M136.9 17.1h20.7M139.9 16.6l3.3 .5-3.3 .5zM142.7 12.1l-1.8 4.5M143.2 16.2v11.6M151.2 17.1l3.3-.5v1zM151.2 16.2v11.6M119.6 28.7h13.8M120.1 25.5h1l-.5 3.2zM120.6 22.4v30.9M150.1 21.6l3.4-.6v1zM150.1 20.5v7.3M150.1 21.6h30.6"/>
<path d="M154 27.7l5.1 8.8M157 33.9l.8-.6 1.3 3.2zM159.1 36.5l6.3 11M177.3 21l3.4 .6-3.4 .4zM180.7 20.5v7.3M180.7 31.3l2.6-2.1 .5 .9zM180.7 31.3l-4.3 2.5M196.1 22.3l-15.4 9M211 37.7h1.1l-.6 3.3zM211.5 27.4v25.9M119.6 47h13.8M120.6 47l.5 3.3h-1z"/>
<path d="M141.7 48v18.8M152.7 48v18.8M166.4 47.5h4.2M169.1 43.7h1l-.5 3.3zM169.6 47.5l.5 3.3h-1zM169.6 40.6v20M171.7 51.4h23.7M174.8 50.9l3.3 .5-3.3 .5zM178.1 48v4.4M189.1 51.4l3.3-.5v1zM189.1 48v4.4M190.1 41h22.4"/>
<path d="M197.4 47h15.1M211.5 47l.6 3.3h-1.1zM135.4 65.8h23.7M138.4 65.3l3.3 .5-3.3 .6zM152.7 65.8l3.3-.5v1.1z"/>
<circle cx="141.8" cy="14.4" r="1.56"/>
</g>
<path d="M0 297h.1" fill="none" stroke="#000" stroke-width=".2" stroke-dasharray="1.3 .6"/>
<g fill="#000">
<path d="M139.9 16.6l3.3 .5-3.3 .5zM151.2 17.1l3.3-.5v1zM120.1 25.5h1l-.5 3.2zM150.1 21.6l3.4-.6v1zM157 33.9l.8-.6 1.3 3.2zM177.3 21l3.4 .6-3.4 .4zM180.7 31.3l2.6-2.1 .5 .9zM120.6 47l.5 3.3h-1zM169.6 47.5l.5 3.3h-1zM169.1 43.7h1l-.5 3.3zM174.8 50.9l3.3 .5-3.3 .5zM189.1 51.4l3.3-.5v1z"/>
<path d="M211 37.7h1.1l-.6 3.3zM211.5 47l.6 3.3h-1.1zM138.4 65.3l3.3 .5-3.3 .6zM152.7 65.8l3.3-.5v1.1z"/>
</g>
<path d="M129.6 57.1h24.1M149.4 56.5l3.3 .6-3.3 .5zM152.7 48.5v9.6M153.7 48.5v9.6" fill="none" stroke="#808080" stroke-width=".2"/>
<path d="M149.4 56.5l3.3 .6-3.3 .5z" fill="#808080"/>
<path d="M153.7 57.1l3.3-.6v1.1z" fill="none" stroke="#808080" stroke-width=".2"/>
<path d="M153.7 57.1l3.3-.6v1.1z" fill="#808080"/>
<g fill="none" stroke="#000" stroke-width=".2">
<path d="M289.6 45.8l8 2.2M292.4 46.1l2.8 1.2-3.1-.3zM295.7 46.9l-.2 .2M297.6 48l3 .3-.2 1zM297.6 48l9.5 2.6M298 47.5l-.1 .2M346.6 63.4l3 .3-.2 1zM346.6 63.4l29.5 8M373.3 70.1l2.8 1.3-3.1-.3zM45.2 116.7l12.1 21M48.7 122.8l2.1 2.6-.9 .5zM73.7 188.7h22.1"/>
<path d="M78.1 188.7l3.3-.5v1zM83.8 183.8l-1.7 4.4"/>
<circle cx="82.9" cy="186" r="1.56"/>
</g>
<path d="M0 297h.1" fill="none" stroke="#000" stroke-width=".2" stroke-dasharray="1.3 .6"/>
<path d="M292.4 46.1l2.8 1.2-3.1-.3zM297.6 48l3 .3-.2 1zM346.6 63.4l3 .3-.2 1zM373.3 70.1l2.8 1.3-3.1-.3zM48.7 122.8l2.1 2.6-.9 .5zM78.1 188.7l3.3-.5v1z" fill="#000"/>
<path d="M52.2 74.5l3.3-.5v1.1zM52.2 73.6v5.1M52.2 74.5h47.4M99.6 73.6v5.1" fill="none" stroke="#808080" stroke-width=".2"/>
<path d="M52.2 74.5l3.3-.5v1.1z" fill="#808080"/>
<path d="M96.3 74l3.3 .5-3.3 .6z" fill="none" stroke="#808080" stroke-width=".2"/>
<path d="M96.3 74l3.3 .5-3.3 .6z" fill="#808080"/>
<path d="M94.1 113.7h21.2M97.9 112.5a3.7 3.7 0 0 1 .1 2.2M98.1 113.7l3.3-.5v1z" fill="none" stroke="#808080" stroke-width=".2"/>
<path d="M98.1 113.7l3.3-.5v1z" fill="#808080"/>
<g fill="none" stroke="#000" stroke-width=".2" stroke-dasharray="15.2 1.3 1.3 1.3" stroke-linecap="butt">
<path d="M55.2 88.7h-2.1M57.7 88.7v-2.5M57.7 88.7h-2.5M57.7 88.7v2.5M57.7 88.7h2.5M57.7 86.2v-2.1M57.7 91.2v2.1M60.2 88.7h2.1M73.4 88.7h-2.1M75.9 88.7v-2.5M75.9 88.7h-2.5M75.9 88.7v2.5"/>
<path d="M75.9 88.7h2.5M75.9 86.2v-2.1M75.9 91.2v2.1M78.4 88.7h2.1M91.6 88.7h-2.1M94.1 88.7v-2.5M94.1 88.7h-2.5M94.1 88.7v2.5M94.1 88.7h2.5M94.1 86.2v-2.1M94.1 91.2v2.1M96.6 88.7h2.1"/>
<path d="M55.2 113.7h-2.1M57.7 113.7v-2.5M57.7 113.7h-2.5M57.7 113.7v2.5M57.7 113.7h2.5M57.7 111.2v-2.1M57.7 116.2v2.1M60.2 113.7h2.1M73.4 113.7h-2.1M75.9 113.7v-2.5M75.9 113.7h-2.5M75.9 113.7v2.5"/>
<path d="M75.9 113.7h2.5M75.9 111.2v-2.1M75.9 116.2v2.1M78.4 113.7h2.1M91.6 113.7h-2.1M94.1 113.7v-2.5M94.1 113.7h-2.5M94.1 113.7v2.5M94.1 113.7h2.5M94.1 111.2v-2.1M94.1 116.2v2.1M96.6 113.7h2.1"/>
<path d="M62.9 178.7v-2.1M73.4 173.7h-2.1M75.9 173.7v-2.5M75.9 173.7h-2.5M75.9 173.7v2.5M75.9 173.7h2.5M75.9 171.2v-2.1M75.9 176.2v2.1M78.4 173.7h2.1M88.9 178.7v-2.1M60.4 181.2h-2.1M60.4 196.2h-2.1"/>
<path d="M62.9 181.2v-2.5M62.9 181.2h-2.5M62.9 181.2v2.5M62.9 181.2h2.5M62.9 183.7v2.1M62.9 196.2v-2.5M62.9 196.2h-2.5M62.9 196.2v2.5M62.9 196.2h2.5M62.9 193.7v-2.1M62.9 198.7v2.1M65.4 181.2h2.1"/>
<path d="M65.4 196.2h2.1M73.4 188.7h-2.2M75.9 188.7v-2.5M75.9 188.7h-2.5M75.9 188.7v2.5M75.9 188.7h2.5M75.9 186.2v-2.2M75.9 191.2v2.2M78.4 188.7h2.2M86.4 196.2h-2.1M86.4 181.2h-2.1M88.9 196.2v-2.5"/>
<path d="M88.9 196.2h-2.5M88.9 196.2v2.5M88.9 196.2h2.5M88.9 193.7v-2.1M88.9 198.7v2.1M88.9 181.2v-2.5M88.9 181.2h-2.5M88.9 181.2v2.5M88.9 181.2h2.5M88.9 183.7v2.1M91.4 196.2h2.1M91.4 181.2h2.1"/>
<path d="M73.4 203.7h-2.1M75.9 203.7v-2.5M75.9 203.7h-2.5M75.9 203.7v2.5M75.9 203.7h2.5M75.9 201.2v-2.1M75.9 206.2v2.1M78.4 203.7h2.1"/>
</g>
<text font-size="8.5" x="320.5" y="279.7">sujecion_frontal_1GDL</text>
<g font-size="7.8">
<text x="339.6" y="257.5">Sujeción frontal</text>
<text x="339.6" y="266.2">1er GDL</text>
</g>
<g font-size="5.3">
<text x="41" y="9.5">8</text>
<text x="88.5" y="9.5">7</text>
<text x="138.5" y="9.5">6</text>
<text x="188.5" y="9.5">5</text>
<text x="238.5" y="9.5">4</text>
<text x="288.5" y="9.5">3</text>
<text x="338.5" y="9.5">2</text>
<text x="386" y="9.5">1</text>
<text x="16.2" y="31.2">F</text>
<text x="411.2" y="31.2">F</text>
<text x="16.1" y="75.5">E</text>
<text x="411.1" y="75.5">E</text>
<text x="15.5" y="125.5">D</text>
<text x="410.5" y="125.5">D</text>
<text x="15.4" y="175.5">C</text>
<text x="410.4" y="175.5">C</text>
<text x="16" y="225.5">B</text>
<text x="411" y="225.5">B</text>
<text x="15.5" y="269.7">A</text>
<text x="410.5" y="269.7">A</text>
<text x="41" y="291.5">8</text>
<text x="88.5" y="291.5">7</text>
<text x="138.5" y="291.5">6</text>
<text x="188.5" y="291.5">5</text>
<text x="238.5" y="291.5">4</text>
<text x="288.5" y="291.5">3</text>
<text x="338.5" y="291.5">2</text>
<text x="386" y="291.5">1</text>
</g>
<g font-size="4.7">
<text x="144.4" y="16.1">8.00</text>
<text x="161" y="20.5">30.50</text>
<text x="155.5" y="28.3" transform="rotate(60 155.5 28.3)">R12.70</text>
<text x="184.3" y="28.1" transform="rotate(-30 184.3 28.1)">R5.00</text>
<text x="210.5" y="37.7" transform="rotate(-90 210.5 37.7)">6.00</text>
<text x="119.6" y="44.1" transform="rotate(-90 119.6 44.1)">18.20</text>
<text x="297.4" y="46.9" transform="rotate(15 297.4 46.9)">4.00</text>
<text x="179.4" y="50.4">11.00</text>
<text x="168.6" y="59.3" transform="rotate(-90 168.6 59.3)">0.50</text>
<text x="140.4" y="64.8">11.00</text>
<text x="351.1" y="63.5" transform="rotate(15 351.1 63.5)">50.00</text>
<text x="235" y="75.7" transform="rotate(45 235 75.7)">R1.00</text>
<text x="157.6" y="99.5" transform="rotate(-90 157.6 99.5)">4.20</text>
<text x="122.9" y="106.3" transform="rotate(-90 122.9 106.3)">50.00</text>
<text x="138" y="106.3" transform="rotate(-90 138 106.3)">25.00</text>
<text x="164.9" y="109.2">4.20</text>
<text x="202.3" y="114.5" transform="rotate(-90 202.3 114.5)">140.00</text>
<text x="51.6" y="125.8" transform="rotate(60 51.6 125.8)">R7.00</text>
<text x="185" y="141.6" transform="rotate(-90 185 141.6)">6.00</text>
<text x="226.7" y="141.6" transform="rotate(-14 226.7 141.6)">R30.00</text>
<text x="155.4" y="155.5">5.20</text>
<text x="258.8" y="153.6">13.00</text>
<text x="257.6" y="170.9" transform="rotate(30 257.6 170.9)">R3.00</text>
<text x="159.8" y="179.6" transform="rotate(-13 159.8 179.6)">30°</text>
<text x="129.9" y="184.9" transform="rotate(-90 129.9 184.9)">50.00</text>
<text x="167.7" y="181.2">3</text>
<text x="85.5" y="187.7">4.40</text>
<text x="229.6" y="186.4">1.00</text>
<text x="121.8" y="198" transform="rotate(60 121.8 198)">14.25</text>
<text x="157.6" y="198.6">6</text>
<text x="214.7" y="202.7" transform="rotate(-90 214.7 202.7)">15.00</text>
<text x="208.7" y="217.9" transform="rotate(-90 208.7 217.9)">4.20</text>
<text x="164.4" y="234.6" transform="rotate(-90 164.4 234.6)">62.00</text>
<text x="286.1" y="278.6">PLA-CF</text>
</g>
<g font-size="4.7" fill="#808080">
<text x="130.9" y="56">1.00</text>
<text x="74.3" y="73.5">47.38</text>
<text x="133.8" y="87.7" transform="rotate(-90 133.8 87.7)">9.00</text>
<text x="225.9" y="98">2.95</text>
<text x="102.1" y="112.7">R4.00</text>
<text x="216.4" y="112.2" transform="rotate(-39 216.4 112.2)">R1.00</text>
<text x="257.8" y="191.2">5.00</text>
<text x="180.1" y="193.2" transform="rotate(22 180.1 193.2)">R31.00</text>
<text x="230" y="199.7">4.00</text>
<text x="254.5" y="207.4" transform="rotate(30 254.5 207.4)">R1.00</text>
</g>
<text font-size="4.1" x="21" y="293.7">SOLIDWORKS Educational Product. For Instructional Use Only.</text>
<text font-size="3.9" x="400.9" y="275.5">A3</text>
<g font-size="2">
<text x="231.8" y="234.6">SI NO SE INDICA LO CONTRARIO:</text>
<text x="231.8" y="237.1">LAS COTAS SE EXPRESAN EN MM</text>
<text x="231.8" y="239.6">ACABADO SUPERFICIAL:</text>
<text x="264.4" y="234.6">ACABADO:</text>
<text x="311.3" y="234.5">REBARBAR Y</text>
<text x="311.3" y="237">ROMPER ARISTAS</text>
<text x="311.3" y="239.5">VIVAS</text>
<text x="342.6" y="236">NO CAMBIE LA ESCALA</text>
<text x="383.3" y="236.2">REVISIÓN</text>
<text x="231.8" y="242.1">TOLERANCIAS:</text>
<text x="233.4" y="244.6">LINEAL:</text>
<text x="233.4" y="247.1">ANGULAR:</text>
<text x="244.3" y="252">NOMBRE</text>
<text x="260" y="251.9">FIRMA</text>
<text x="277.2" y="251.9">FECHA</text>
<text x="329.9" y="251.9">TÍTULO:</text>
<text x="230.6" y="256.1">DIBUJ.</text>
<text x="230.7" y="260.3">VERIF.</text>
<text x="230.4" y="264.4">APROB.</text>
<text x="230.5" y="268.8">FABR.</text>
<text x="230.7" y="273.1">CALID.</text>
<text x="285.6" y="272.5">MATERIAL:</text>
<text x="330.1" y="272.5">N.º DE DIBUJO</text>
<text x="285.6" y="285.5">PESO:</text>
<text x="330.1" y="285.6">ESCALA:1:1</text>
<text x="374.5" y="285.6">HOJA 1 DE 1</text>
</g>
<g font-size="1.8">
<text x="238.6" y="255.9">Ixchel O. V.</text>
<text x="257.7" y="255.9">Ixchel O. V.</text>
<text x="275.3" y="255.9">14/10/26</text>
</g>
</svg>
